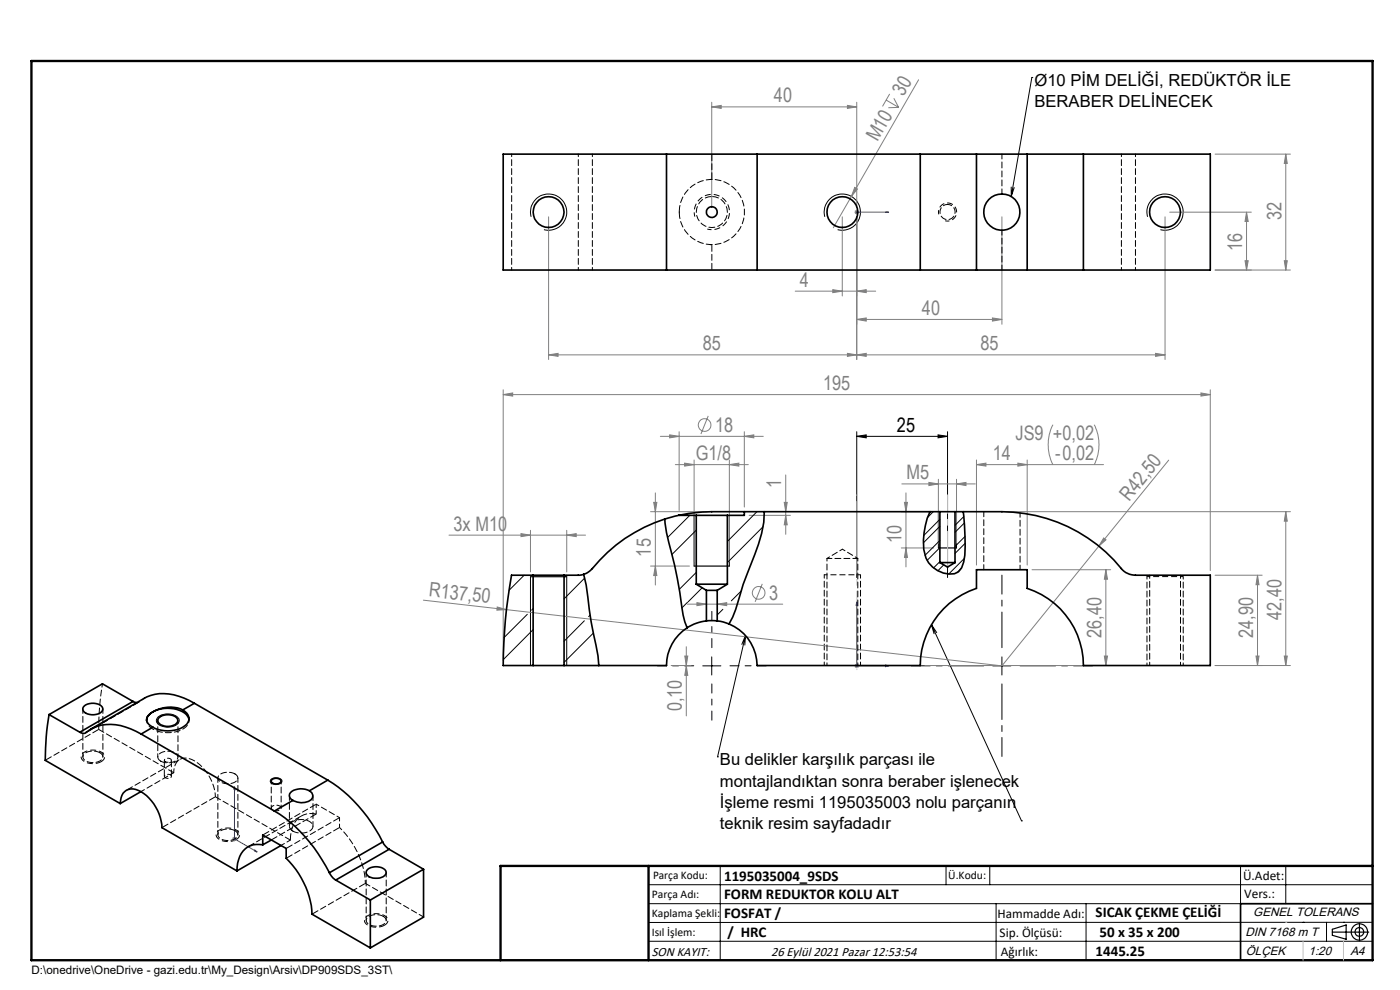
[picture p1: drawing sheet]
<svg xmlns="http://www.w3.org/2000/svg" width="297mm" height="210mm" viewBox="0 0 297 210" stroke-linecap="round" stroke-linejoin="round" font-family="sans-serif">
<g fill="none" stroke="#808080" stroke-width=".21">
<path d="M188.7 19.9l-1.5 2.7M194.9 16.9l-14.3 24.8M151 22.7l2-.3v.6zM151 21.7v22.3M151 22.7h30.8M179.8 22.4l2 .3-2 .3zM181.3 39.7l.6 .4-1.3 1.6zM181.8 21.7v22.3M188 21.2l2.6 1.6M189.6 20.8l1 2M190.6 22.8l-2.1 .1M257.8 32.7h16"/>
<path d="M272.8 32.7l.3 2h-.6zM272.8 32.7v24.6M116.4 46v30.3M178.7 46v16.8M180.6 41.7l-3.8 6.6M181.3 45h1M181.4 44.7l.7 .7M181.8 46v30.3M181.8 44.5v1M182.1 44.7l-.7 .7M212.5 46v22.8M247.2 46v30.3"/>
<path d="M248.1 45h17.4M257.8 57.3h16M264.1 55.3h.7l-.4 2zM264.4 45l.4 2h-.7zM264.4 45v12.3M272.5 55.3h.6l-.3 2zM116.4 75.3l2-.3v.6zM116.4 75.3h130.8M168.7 61.8h17.1M176.7 61.4l2 .4-2 .3zM179.8 75l2 .3-2 .3zM181.8 67.8l2-.4v.7z"/>
<path d="M181.8 67.8h30.7M181.8 61.8l2-.4v.7zM181.8 75.3l2-.3v.6zM210.5 67.4l2 .4-2 .3zM245.1 75l2.1 .3-2.1 .3zM106.8 83.7l2-.3v.6zM106.8 82.7v57.5M106.8 83.7h150M140.1 92.6h21.8M142.1 92.2l2 .4-2 .3zM143.3 98.6h15.4M144.1 91.6v16.7"/>
<path d="M145.2 98.2l2 .4-2 .3zM147.2 97.6v21.5M150.2 88.2l-1.5 3.9M154.7 98.6l2-.4v.7zM154.7 97.6v21.5M157.9 92.6l2-.4v.7zM157.9 91.6v16M207.2 98.6l2-.4v.7zM207.2 98.6h26.9M207.2 97.6v22.3M215.9 98.2l2 .4-2 .3zM217.9 97.6v22.3"/>
<path d="M223.4 90.1a9.3 9.3 0 0 0 0 8.5M232.1 90.1a9.3 9.3 0 0 1 0 8.5M247.9 97.6l-35.4 43.6-105-11.9M254.8 83.4l2 .3-2 .3zM256.8 82.7v38.3M95.2 113.5h29M110.5 113.2l2 .3-2 .3zM112.5 112.5v8.8M120.2 113.5l2-.3v.6zM120.2 112.5v8.8M138 108.5h12M138.7 106.6h.6l-.3 1.9z"/>
<path d="M139 104.6v19.5M158.9 109.3h8.8M166.4 106.6h.6l-.3 1.9zM166.7 109.3l.3 2h-.6zM166.7 100.7v12.6M191.2 108.5h6.9M191.2 116.2h6.9M191.3 102.6h15.6M191.9 106.6h.6l-.3 1.9zM192.2 116.2l.3 2h-.6zM192.2 104.6v15.7M197.1 102.3l2 .3-2 .4z"/>
<path d="M199.1 101.7v13.5M202.9 102.6l2-.3v.7zM202.9 101.7v13.5M213.5 108.5h60.3M234.1 114.1l.5 .4-1.5 1.3zM272.8 108.5v32.7M272.8 108.5l.3 2.1h-.6zM89.8 127.3l17.7 2M105.5 128.8l2 .5-2.1 .1zM138 120.1h8.3M139 120.1l.3 2h-.6zM145.3 139.2h.6l-.3 2z"/>
<path d="M145.6 137.2v14.7M145.8 128.2h20.3M147.8 127.8l2.1 .4-2.1 .3zM152.2 128.2l2-.4v.7zM161.7 123.9l-1.5 3.8M218.9 120.9h16.7M234.3 139.2h.6l-.3 2zM234.6 120.9v20.3M234.6 120.9l.3 2h-.6zM257.8 122h10M266.5 139.2h.6l-.3 2zM266.8 122l.3 2h-.6z"/>
<path d="M266.8 122v19.2M272.5 139.2h.6l-.3 2zM142.4 141.2h4.2M145.6 141.2l.3 2.1h-.6zM181.3 141.2h1M181.4 140.9l.7 .7M181.8 140.7v1M182.1 140.9l-.7 .7M196.2 141.2h39.4M257.8 141.2h16M49.2 177.9h1M49.4 177.6l.7 .7"/>
<path d="M49.7 177.4v1.1M50.1 177.6l-.7 .7"/>
<circle cx="149.5" cy="90.2" r="1.34"/>
<circle cx="160.9" cy="125.8" r="1.34"/>
</g>
<g fill="none" stroke="#000" stroke-width=".21">
<path d="M218.9 16.4h.1M218.9 16.4l-4.4 25.3M214.5 39.7v2M215.2 39.8l-.7 1.9M112.7 46a3.8 3.8 0 0 1 3.4-4.8 3.8 3.8 0 0 1 4.1 4.1 3.8 3.8 0 0 1-4.8 3.4M175 46a3.8 3.8 0 0 1 3.4-4.8 3.8 3.8 0 0 1 4.1 4.1 3.8 3.8 0 0 1-4.8 3.4M243.5 46a3.8 3.8 0 0 1 3.3-4.8 3.8 3.8 0 0 1 4.2 4.1 3.8 3.8 0 0 1-4.8 3.4M181.8 92.6l2-.4v.7zM181.8 91.6v30.9M181.8 92.6h19.2M199 92.2l2 .4-2 .3zM201 91.6v30.9"/>
<path d="M147.2 109.3v10.8M154.7 109.3v10.8M199.1 108.5v7.7M202.9 108.5v7.7M112.5 122.3v18.9M120.2 122.3v18.9M151 139.3v3.9M158.2 134.8l-6 25.7M158.2 134.8l-.2 2M158.2 134.8l-.8 1.9M197.6 132.5l19.1 41.6M197.6 132.5l1.1 1.7"/>
<path d="M197.6 132.5l.6 1.9M212.5 139.3v3.9M33.5 152.1a3.4 3.4 0 0 1 4.5 .4 1.42 1.42 0 0 1-1.5 1.7 3.1 3.1 0 0 1-3.3-1 1.01 1.01 0 0 1 .3-1.1zM149.1 141.2h3.8M210.6 141.2h3.9M57.5 165.3a1.65 1.65 0 0 1 2.3 .4 1.48 1.48 0 0 1-2.2 .4 .53 .53 0 0 1-.1-.8zM152.2 160.5h.1M216.7 174.1h.1M137.6 187.7h153.6M137.6 191.7h153.6M137.6 199.7h153.6M152.8 183.7v20"/>
<path d="M200.7 183.7v4M210 183.7v4M211.3 191.7v12M230.4 191.7v12M263.2 183.7v20M272.8 183.7v8M276.4 195.6h.1M281.4 195.6v4.1M285 195.6h.1M291.2 195.6l-153.6 .1"/>
</g>
<g fill="none" stroke="#000" stroke-width=".25">
<path d="M199.1 116.2h3.8M112.5 122.3h7.7M147.2 120.1h7.5M282.6 197.7h7.8M282.6 197.1l3-.9v3l-3-.8zM288.4 195.8v3.8M106.2 203.7h185"/>
<circle cx="288.4" cy="197.7" r="1.74"/>
<circle cx="288.4" cy="197.7" r=".93"/>
</g>
<path d="M21.5 161.6a1.09 1.09 0 0 0 .7-1.1 1.09 1.09 0 0 0-.8-1 3.4 3.4 0 0 0-4.1 .6 1.33 1.33 0 0 0 1.4 1.8l1.4 .1 1.4-.4M50.1 178.1a1.09 1.09 0 0 0 .7-1.1 1.09 1.09 0 0 0-.8-1 3.4 3.4 0 0 0-4.1 .7 1.33 1.33 0 0 0 1.4 1.7l1.5 .1 1.3-.4M81.6 196.3a1.09 1.09 0 0 0 .7-1.1 1.09 1.09 0 0 0-.8-1 3.4 3.4 0 0 0-4.1 .6 1.33 1.33 0 0 0 1.4 1.8l1.4 .1 1.4-.4" fill="none" stroke="#000" stroke-width=".21" stroke-dasharray="1.3 .6" stroke-dashoffset=".1" stroke-linecap="butt"/>
<path d="M174.9 121.9h7.7M243.3 122.3h7.7" fill="none" stroke="#000" stroke-width=".21" stroke-dasharray="1.3 .6" stroke-dashoffset=".6" stroke-linecap="butt"/>
<path d="M150 48.6a3.7 3.7 0 0 0 4.7-3.3 3.7 3.7 0 0 0-4-4.1 3.7 3.7 0 0 0-3.3 4.7M200.5 46.8a1.92 1.92 0 0 0 2.4-1.7 1.92 1.92 0 0 0-2.1-2 1.92 1.92 0 0 0-1.6 2.4" fill="none" stroke="#000" stroke-width=".21" stroke-dasharray="1.3 .6" stroke-dashoffset=".4" stroke-linecap="butt"/>
<path d="M181.6 45h.3zM181.8 45h.1M181.8 45h6.7M188.5 45h-.6h.6M181.8 127.7v13.5h6.7M181.8 127.7l.1 .7h-.3zM187.9 141.1l.6 .1-.6 .2zM49.7 166.9v11l4.8 2.8M49.7 166.9l.1 .6-.2-.1zM54 180.3l.5 .4-.5-.1z" fill="none" stroke="#00f" stroke-width=".21"/>
<path d="M212.6 137.4v-15.4M208.7 141.2h-15.4M212.6 145.1v15.4M216.4 141.2h15.4" fill="none" stroke="#000" stroke-width=".21" stroke-dasharray="15.2 1.3 1.3 1.3" stroke-dashoffset="7.7"/>
<path d="M151 137.4v-7.7M147.2 141.2h-7.7M151 145.1v7.7M154.9 141.2h7.7" fill="none" stroke="#000" stroke-width=".21" stroke-dasharray="15.2 1.3 1.3 1.3" stroke-dashoffset="13.3"/>
<path d="M243.3 122.3v18.9M251 141.2v-18.9" fill="none" stroke="#000" stroke-width=".21" stroke-dasharray="1.3 .6" stroke-dashoffset=".7"/>
<path d="M174.9 121.9h.1M243.3 122.3h.1" fill="none" stroke="#000" stroke-width=".21" stroke-dasharray="1.3 .6"/>
<path d="M174.9 121.9v19.3M182.6 141.2v-19.3" fill="none" stroke="#000" stroke-width=".21" stroke-dasharray="1.3 .6" stroke-dashoffset=".5"/>
<path d="M291.2 191.7h-28v12" fill="none" stroke="#000" stroke-width=".35"/>
<path d="M6.7 12.9h284.5v190.8h-284.5zM137.6 183.7v20M291.2 183.7h-185v20" fill="none" stroke="#000" stroke-width=".5"/>
<path d="M201 120.3v-15.3" fill="none" stroke="#c0c0c0" stroke-width=".21" stroke-dasharray="15.2 1.3 1.3 1.3" stroke-dashoffset="7.7"/>
<path d="M181.8 142.1v-37.1" fill="none" stroke="#c0c0c0" stroke-width=".21" stroke-dasharray="15.2 1.3 1.3 1.3" stroke-dashoffset="-1.4"/>
<path d="M276.4 199.7v4M285 199.7v4" fill="none" stroke="#c0c0c0" stroke-width=".21"/>
<path d="M272.8 195.6h.1" fill="none" stroke="#c0c0c0" stroke-width=".25"/>
<path d="M181.8 92.6l2-.4v.7zM199 92.2l2 .4-2 .3z" fill="#000"/>
<g fill="#00f">
<path d="M187.9 141.1l.6 .1-.6 .2zM181.8 127.7l.1 .7h-.3z"/>
<path d="M187.9 45h.6zM181.6 45h.3zM54 180.3l.5 .4-.5-.1zM49.7 166.9l.1 .6-.2-.1z"/>
</g>
<g fill="#808080">
<path d="M105.5 128.8l2 .5-2.1 .1z"/>
<path d="M234.1 114.1l.5 .4-1.5 1.3z"/>
<path d="M181.3 39.7l.6 .4-1.3 1.6z"/>
<path d="M152.2 128.2l2-.4v.7zM147.8 127.8l2.1 .4-2.1 .3z"/>
<path d="M120.2 113.5l2-.3v.6zM110.5 113.2l2 .3-2 .3zM157.9 92.6l2-.4v.7zM142.1 92.2l2 .4-2 .3z"/>
<path d="M145.2 98.2l2 .4-2 .3zM154.7 98.6l2-.4v.7zM197.1 102.3l2 .3-2 .4zM202.9 102.6l2-.3v.7zM181.8 67.8l2-.4v.7zM210.5 67.4l2 .4-2 .3z"/>
<path d="M106.8 83.7l2-.3v.6zM254.8 83.4l2 .3-2 .3z"/>
<path d="M181.8 61.8l2-.4v.7zM176.7 61.4l2 .4-2 .3zM179.8 75l2 .3-2 .3zM116.4 75.3l2-.3v.6z"/>
<path d="M179.8 22.4l2 .3-2 .3zM151 22.7l2-.3v.6z"/>
<path d="M215.9 98.2l2 .4-2 .3zM207.2 98.6l2-.4v.7z"/>
<path d="M234.6 120.9l.3 2h-.6zM234.3 139.2h.6l-.3 2z"/>
<path d="M145.6 141.2l.3 2.1h-.6zM145.3 139.2h.6l-.3 2z"/>
<path d="M272.5 55.3h.6l-.3 2zM272.8 32.7l.3 2h-.6z"/>
<path d="M266.5 139.2h.6l-.3 2zM266.8 122l.3 2h-.6z"/>
<path d="M191.9 106.6h.6l-.3 1.9zM192.2 116.2l.3 2h-.6z"/>
<path d="M264.4 45l.4 2h-.7zM264.1 55.3h.7l-.4 2z"/>
<path d="M166.7 109.3l.3 2h-.6zM166.4 106.6h.6l-.3 1.9zM139 120.1l.3 2h-.6zM138.7 106.6h.6l-.3 1.9z"/>
<path d="M272.8 108.5l.3 2.1h-.6zM272.5 139.2h.6l-.3 2z"/>
<path d="M181.8 75.3l2-.3v.6zM245.1 75l2.1 .3-2.1 .3z"/>
</g>
<g fill="none" stroke="#000" stroke-width=".21">
<path d="M146.3 109.3l-4.7 4.7M147.7 112.5l-5.1 5.1M160.6 108.5l-6.3 6.4M161.9 111.7l-7.6 7.6M198 108.5l-1.3 1.3M199.4 110.2l-3.4 3.4M199.4 114.6l-3.2 3.2M199.4 119.1l-1.4 1.4M199.4 111.6l-3.5 3.6M199.4 116.2l-2.7 2.7M200.2 119.8l-1.2 1.3M204.5 109.6l-1.9 1.8"/>
<path d="M204.6 110.9l-2 2M204.6 118.4l-3.3 3.4M204.7 113.8l-2.1 2.1M204.8 115.2l-2.2 2.2M111.2 122l-3.2 3.2M111.9 130.3l-5 4.9M113.1 129.1l-.3 .3M113.1 133.6l-6.3 6.3M120.2 122l-.5 .5M124 131.7l-4.3 4.3M124 122.6l-4.3 4.4M125.2 130.5l-.3 .3"/>
<path d="M125.9 134.3l-6.2 6.2M145.8 127.8l-1.2 1.2M147.7 121.4l-3.6 3.6M148.9 124.7l-2.9 3M153.4 129.2l-1.2 1.2M157.2 125.4l-2 2.1M203.9 120.6l-.9 .9"/>
</g>
<g fill="none" stroke="#000" stroke-width=".35">
<path d="M141.4 32.7h19.2M141.4 32.7v24.6M141.4 32.7h-34.6v24.6h34.6M160.6 32.7v24.6M160.6 32.7h34.6M195.2 32.7h12M195.2 32.7v24.6M207.2 32.7v24.6M207.2 32.7h10.7M217.9 32.7h11.9M217.9 32.7v24.6M229.8 32.7h27v24.6h-27"/>
<path d="M229.8 32.7v24.6M141.4 57.3h19.2M160.6 57.3h34.6M195.2 57.3h12M207.2 57.3h10.7M217.9 57.3h11.9M141 110.1a34.2 34.2 0 0 0-15.9 11.1l-1.3 .6M141 110.1a29.5 29.5 0 0 0 1.4 7 101.7 101.7 0 0 1 2.5 13.4l.9 2.7M144.1 109.3l-3.1 .8M144.1 109.3h.1M144.1 109.3h3.6M147.7 109.3h6.6"/>
<path d="M147.7 109.3v14.6M154.3 109.3v14.6M157.9 108.5h-.3a60.7 60.7 0 0 0-13.5 .8M157.9 108.5h41.5M157.9 108.5v.8h-3.6M162.1 108.5a27.1 27.1 0 0 1-2.8 11.1 64.3 64.3 0 0 0-3.2 9.7l-1.4 3.1M197.3 108.5a14.3 14.3 0 0 0-.9 9.8 5.8 5.8 0 0 0 6.1 3.4l.8-.4a7.2 7.2 0 0 0 1.5-5.4l-.2-4.5-.3-2.9M199.4 119.3h3.2M199.4 108.5h3.2M199.4 108.5v10.8M199.4 119.3l1.6 1 1.6-1M202.6 108.5h9.9a33.4 33.4 0 0 1 26 12.7l1.1 .6 1.3 .2h15.9v19.2h-27a17.2 17.2 0 0 0-11.9-16.4v-3.9h-10.7v3.9a17.3 17.3 0 0 0-12 16.4h-34.6a9.7 9.7 0 0 0-5.9-8.8"/>
<path d="M202.6 108.5v10.8M113.1 122h6.6M113.1 122h-4.6a108.7 108.7 0 0 0-1.7 19.2h6.3M113.1 122v19.2M119.7 122v19.2M123.8 121.8l.6 2.3 .3 2.6a97.4 97.4 0 0 0 2.2 12.4l.1 2.1M123.8 121.8l-.8 .2h-3.3M145.8 133.2a9.6 9.6 0 0 0-4.4 8h-21.7M147.7 123.9h6.6M147.7 123.9l2.2 1.3M149.9 125.2h2.3M149.9 131.7h2.3"/>
<path d="M149.9 131.7a9.5 9.5 0 0 0-4.1 1.5M149.9 125.2v6.5M152.2 131.7l1.2 .2 1.3 .5M152.2 125.2v6.5M154.3 123.9l-2.1 1.3M10.4 151.6a57.4 57.4 0 0 0-.8 9.7l15.9 9.2M10.4 151.6l6.5 3.7M16.9 155.3a1.09 1.09 0 0 0 1.4 .1 9.1 9.1 0 0 1 9.4-.8l2.3 1.1M17.9 149.7a2.96 2.96 0 0 1 3.8 .3 1.04 1.04 0 0 1-.9 1.4 2.95 2.95 0 0 1-3.1-.6 .79 .79 0 0 1 .2-1.1zM28.2 148.8l.8 .2M28.2 148.8l-11.3 6.5M28.2 148.8l-6.5-3.7-11.3 6.5"/>
<path d="M30 155.7l28.2 16.3M32.4 154.3l-2.4 1.4M33.8 152.2a2.96 2.96 0 0 1 3.8 .2 1.04 1.04 0 0 1-.9 1.5 2.6 2.6 0 0 1-3.2-.9l.1-.6zM38.8 150.6a1.93 1.93 0 0 1 1.3 1.8 1.93 1.93 0 0 1-1.3 1.9 6.9 6.9 0 0 1-6.4 0M38.8 150.6a6.6 6.6 0 0 0-7.6 1.5 1.78 1.78 0 0 0 1.2 2.2M40.1 152.6a3.5 3.5 0 0 0-3.2-2.3 5.6 5.6 0 0 0-5.6 1.7l-.2 .9M41.2 149.2a11 11 0 0 0-10.1-1.4l-11.8 6.8M41.2 149.2l-2.4 1.4M41.2 149.2l28.3 16.3M113.1 141.2h6.6M25.5 170.5a2.69 2.69 0 0 1 2.2-3.2 6.8 6.8 0 0 1 5.4 3.9l.9 2.2 .4 2.2 15.9 9.1M29.9 167.9l-4.4 2.6"/>
<path d="M55.7 179.2v-2.1l5 2.9v2.1a18.2 18.2 0 0 1 5.5 11.8l12.4 7.2M55.7 179.2a4.3 4.3 0 0 0-5.3 3.9l-.1 1.6M57.6 178.2l-1.9 1M57.6 165.4a1.35 1.35 0 0 1 2 .2 1.16 1.16 0 0 1-2 .4zM58.2 172a32 32 0 0 1 11.7 13.1M59.6 179.3l-9.3 5.4M62.1 169.8l-3.9 2.2M65.7 167.7a1.19 1.19 0 0 1 .7 1.2 1.19 1.19 0 0 1-1 1.1 3.8 3.8 0 0 1-3.3-.2M65.7 167.7a3.5 3.5 0 0 0-4.2 .7 1.12 1.12 0 0 0 .6 1.4M69.5 165.5a32 32 0 0 1 11.7 13.1M69.5 165.5l-3.8 2.2M81.2 178.6l.6 .9 .7 .7"/>
<path d="M81.2 178.6l-11.3 6.5M69.9 185.1l.8 1.2 .5 .4M71.2 186.7l7.4 4.2M78 184.4a2.97 2.97 0 0 1 3.8 .3 1.04 1.04 0 0 1-.9 1.4 2.6 2.6 0 0 1-3.2-.9l.1-.5zM78.6 190.9v10.2M82.5 180.2l-11.3 6.5M82.5 180.2l7.4 4.2M89.9 184.4l-11.3 6.5M89.9 184.4v10.1l-11.3 6.6"/>
<circle cx="116.4" cy="45" r="3.3"/>
<circle cx="151" cy="45" r="1.15"/>
<circle cx="178.7" cy="45" r="3.3"/>
<circle cx="212.5" cy="45" r="3.8"/>
<circle cx="247.1" cy="45" r="3.3"/>
</g>
<path d="M212.6 32.7v8.4M212.6 48.8v8.5M182 118.5h-6.6M208.7 108.5v12.3M61.4 168.7v6.6M89.9 194.5l-12.4-7.1" fill="none" stroke="#000" stroke-width=".21" stroke-dasharray="1.3 .6" stroke-dashoffset=".2"/>
<path d="M201 43.4a1.62 1.62 0 0 1 1.5 2.2 1.62 1.62 0 0 1-2.7 .5 1.62 1.62 0 0 1 .7-2.7h.5M216.4 120.8v-12M17.6 150.4v10.1M21.8 160.5v-10.1M46.2 165v12.1M50.5 177.1v-12.1M66.4 175.3v-6.5M77.7 185.1v10.1M81.9 195.2v-10.1" fill="none" stroke="#000" stroke-width=".21" stroke-dasharray="1.3 .6" stroke-dashoffset=".3"/>
<path d="M122.7 32.7v24.6M237.9 32.7v24.6M108.5 57.3v-24.6M125.7 57.3v-24.6M240.9 57.3v-24.6M175.4 118.5v22.7M182 141.2v-22.7M35.1 165a.72 .72 0 0 0 .7 .2 .72 .72 0 0 0 .5-.7 .87 .87 0 0 0-1.4 .3l.2 .2M35.1 161.6l.8 .1a.46 .46 0 0 0 .4-.5 .89 .89 0 0 0-1.4 .1l.2 .3" fill="none" stroke="#000" stroke-width=".21" stroke-dasharray="1.3 .6" stroke-dashoffset=".7"/>
<path d="M178.7 116.5l-3.3 2M182 118.5l-3.3-2M243.9 122v19.2M30.6 148.1l-1 .7M31.1 152.8a3.1 3.1 0 0 0 2.9 2.5 6 6 0 0 0 5.8-1.5l.3-.7v-.5M33.5 152.8v7.8M250.4 141.2v-19.2M37.8 160.6v-7.8M57.5 165.7v5.7M59.6 171.4v-5.7M72 173.4l-4.9-2.8M77.5 187.4a17.7 17.7 0 0 0-5.5-11.9" fill="none" stroke="#000" stroke-width=".21" stroke-dasharray="1.3 .6" stroke-dashoffset=".6"/>
<g fill="none" stroke="#000" stroke-width=".21" stroke-dasharray="1.3 .6" stroke-dashoffset="-.2">
<path d="M151 32.7v5.4M151 41.7a3.3 3.3 0 0 1 3 4.7 3.3 3.3 0 0 1-5.6 .6 3.3 3.3 0 0 1 1.9-5.2l.7-.1M151 51.9v5.4M18.2 155.4l11.3-6.5M20.9 154.7l-11.3 6.6M29.6 148.8l-11.3 6.5M38.1 161.1l-11.3 6.5M45.7 169l-11.3 6.5M63.9 173.1l-11.3 6.5M67.1 170.6l-11.3 6.5M72 175.5l-11.3 6.6M72 173.4l-11.3 6.6"/>
<path d="M66.2 193.9l11.3-6.5"/>
</g>
<g fill="none" stroke="#000" stroke-width=".21" stroke-dasharray="1.3 .6">
<path d="M151 38.1h-.3M144.1 44.8v.4M150.5 51.9h.5M21.2 159.7a.99 .99 0 0 1 .6 1.1 .99 .99 0 0 1-1 .8 2.64 2.64 0 0 1-3.2-.9 1.84 1.84 0 0 1 2.3-1.4l1.3 .4M29.1 149l.5-.2M31.1 152.6v.2M40.1 152.8v-.4M34.1 161.5a3 3 0 0 0 3.5-.5 1.05 1.05 0 0 0-.8-1.5 2.66 2.66 0 0 0-3.3 .9 1 1 0 0 0 .6 1.1M36.9 163.9l-16-9.2M49.8 176.2a.99 .99 0 0 1 .6 1.1 .99 .99 0 0 1-.9 .8 2.64 2.64 0 0 1-3.3-.9 1.84 1.84 0 0 1 2.4-1.3l1.2 .3M49.8 164.2a.99 .99 0 0 1 .6 1.1 .99 .99 0 0 1-.9 .8 2.64 2.64 0 0 1-3.3-.9 1.84 1.84 0 0 1 2.4-1.4l1.2 .4M61.6 178.2l-15.9-9.2"/>
<path d="M81.3 194.4a.99 .99 0 0 1 .6 1.1 .99 .99 0 0 1-1 .8 2.64 2.64 0 0 1-3.2-.9 1.84 1.84 0 0 1 2.3-1.4l1.3 .4"/>
</g>
<path d="M144.1 45a6.9 6.9 0 0 1 10.1-6.2 6.9 6.9 0 0 1 .9 11.8 6.9 6.9 0 0 1-10.9-4.6l-.1-1M34.9 161.3v3.4M36.4 164.7v-3.4M57.6 178.2l9.5-5.5M57.9 171.8a1.15 1.15 0 0 0 1.7-.5 1.3 1.3 0 0 0-2 0l.3 .5M67.1 172.7a4.3 4.3 0 0 0-5.3 3.8l-.2 1.7" fill="none" stroke="#000" stroke-width=".21" stroke-dasharray="1.3 .6" stroke-dashoffset="-.1"/>
<path d="M62.1 176.3a3.5 3.5 0 0 0 4.2-.6 1.26 1.26 0 0 0-1.2-1.7 3.2 3.2 0 0 0-3.6 1 1.07 1.07 0 0 0 .6 1.3" fill="none" stroke="#000" stroke-width=".21" stroke-dasharray="1.3 .6" stroke-dashoffset=".1"/>
<path d="M21.8 145a56.1 56.1 0 0 0-.9 9.7M67.1 170.6v2.1M72 175.5v-2.1" fill="none" stroke="#000" stroke-width=".21" stroke-dasharray="1.3 .6" stroke-dashoffset=".5"/>
<path d="M29.9 167.9l7-4M45.7 169a9.3 9.3 0 0 0-5.6-8.1 2.44 2.44 0 0 0-3.2 2.4v.6M61.6 178.2l-2 1.1" fill="none" stroke="#000" stroke-width=".21" stroke-dasharray="1.3 .6" stroke-dashoffset=".4"/>
<g font-size="4.2" fill="#808080">
<text x="164.2" y="21.7">40</text>
<text x="191.7" y="20.6" transform="rotate(-60 191.7 20.6)">30</text>
<text x="186.1" y="30.2" transform="rotate(-60 186.1 30.2)">M10</text>
<text x="271.8" y="46.7" transform="rotate(-90 271.8 46.7)">32</text>
<text x="263.5" y="53.2" transform="rotate(-90 263.5 53.2)">16</text>
<text x="169.7" y="60.8">4</text>
<text x="195.6" y="66.8">40</text>
<text x="149.1" y="74.3">85</text>
<text x="208" y="74.3">85</text>
<text x="174.6" y="82.7">195</text>
<text x="151.7" y="91.6">18</text>
<text x="215.4" y="93.4">JS9 +0,02</text>
<text x="147.6" y="97.6">G1/8</text>
<text x="192.3" y="101.7">M5</text>
<text x="210.6" y="97.6">14</text>
<text x="223.8" y="97.6">-0,02</text>
<text x="165.7" y="103.6" transform="rotate(-90 165.7 103.6)">1</text>
<text x="239.6" y="106.4" transform="rotate(-51 239.6 106.4)">R42,50</text>
<text x="96.2" y="112.5">3x M10</text>
<text x="138.1" y="118.1" transform="rotate(-90 138.1 118.1)">15</text>
<text x="191.3" y="115.1" transform="rotate(-90 191.3 115.1)">10</text>
<text x="90.9" y="126.5" transform="rotate(6 90.9 126.5)">R137,50</text>
<text x="163.2" y="127.2">3</text>
<text x="271.8" y="131.5" transform="rotate(-90 271.8 131.5)">42,40</text>
<text x="233.7" y="135.4" transform="rotate(-90 233.7 135.4)">26,40</text>
<text x="265.8" y="135.4" transform="rotate(-90 265.8 135.4)">24,90</text>
<text x="144.7" y="150.9" transform="rotate(-90 144.7 150.9)">0,10</text>
</g>
<text font-size="4.2" x="190.3" y="91.6">25</text>
<g font-size="3.5">
<text x="219.5" y="18.2">Ø10 PİM DELİĞİ, REDÜKTÖR İLE</text>
<text x="219.5" y="22.8">BERABER DELİNECEK</text>
<text x="152.7" y="162.4">Bu delikler karşılık parçası ile</text>
<text x="152.7" y="166.9">montajlandıktan sonra beraber işlenecek</text>
<text x="152.7" y="171.4">İşleme resmi 1195035003 nolu parçanın</text>
<text x="152.7" y="175.9">teknik resim sayfadadır</text>
</g>
<g font-size="3.2">
<text x="153.6" y="190.8">FORM REDUKTOR KOLU ALT</text>
<text x="153.6" y="186.8">1195035004_9SDS</text>
<text x="153.6" y="194.8">FOSFAT /</text>
<text x="232.4" y="194.5">SICAK ÇEKME ÇELİĞİ</text>
<text x="154.3" y="198.8">/ HRC</text>
<text x="232.4" y="202.8">1445.25</text>
<text x="233.2" y="198.8">50 x 35 x 200</text>
</g>
<g font-size="2.8">
<text x="263.7" y="186.7">Ü.Adet:</text>
<text x="263.9" y="190.5">Vers.:</text>
<text x="211.6" y="194.8">Hammadde Adı:</text>
<text x="138.3" y="202.8">SON KAYIT:</text>
<text x="163.6" y="202.8">26 Eylül 2021 Pazar 12:53:54</text>
<text x="212.1" y="198.7">Sip. Ölçüsü:</text>
<text x="212.3" y="202.7">Ağırlık:</text>
</g>
<g font-size="2.6">
<text x="265.9" y="194.4">GENEL TOLERANS</text>
<text x="264.2" y="198.5">DIN 7168 m T</text>
<text x="264.3" y="202.6">ÖLÇEK</text>
<text x="277.6" y="202.6">1:20</text>
<text x="286.5" y="202.6">A4</text>
</g>
<g font-size="2.5">
<text x="138.3" y="190.5">Parça Adı:</text>
<text x="138.5" y="186.5">Parça Kodu:</text>
<text x="201.2" y="186.5">Ü.Kodu:</text>
<text x="138.3" y="194.5">Kaplama Şekli:</text>
<text x="138.3" y="198.6">Isıl İşlem:</text>
<text x="6.7" y="206.7">D:\onedrive\OneDrive - gazi.edu.tr\My_Design\Arsiv\DP909SDS_3ST\</text>
</g>
</svg>
